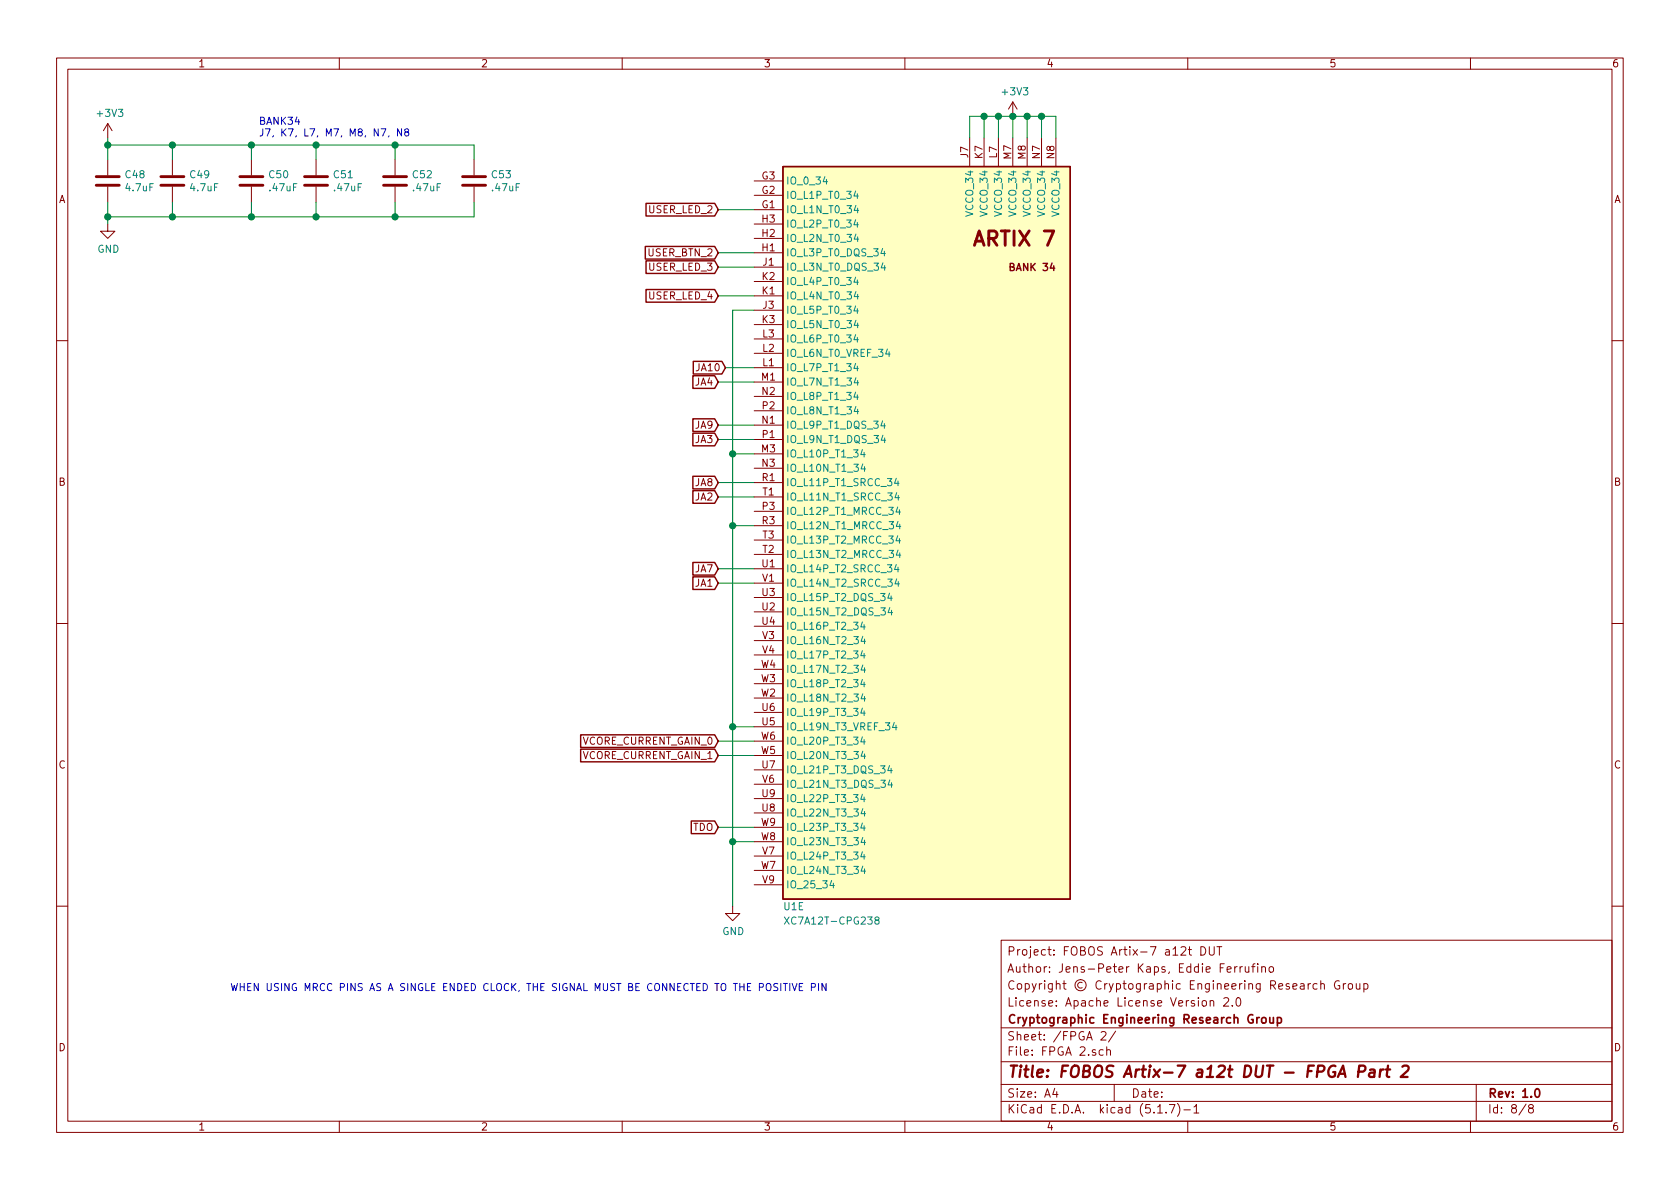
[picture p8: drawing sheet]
<svg xmlns="http://www.w3.org/2000/svg" width="297mm" height="210mm" viewBox="0 0 297 210" stroke-linecap="round" stroke-linejoin="round" font-family="sans-serif">
<g fill="none" stroke="#840000" stroke-width=".18">
<path d="M10 10.3h277v189.9h-277zM12 12.2h273v186.1h-273zM60 10.3v1.9M110 10.3v1.9M160 10.3v1.9M179.1 18l-.8 1.3M179.1 18v2.6M179.1 18l.7 1.3M210 10.3v1.9M260 10.3v1.9M19 39.6v1.3h1.3l-1.3 1.3-1.2-1.3h1.2M19 21.8l-.7 1.3"/>
<path d="M19 21.8v2.6M19 28.2v2.8M19 33v2.8M19 21.8l.8 1.3M30.5 28.2v2.8M30.5 33v2.8M44.4 28.2v2.8M44.4 33v2.8M55.9 28.2v2.8M55.9 33v2.8M69.8 28.2v2.8M69.8 33v2.8"/>
<path d="M83.8 28.2v2.8M83.8 33v2.8M133.3 37.1h5.1M133.3 34.5h5.1M133.3 32h5.1M133.3 39.6h5.1M171.4 24.4v5.1M174 24.4v5.1M176.5 24.4v5.1M179.1 24.4v5.1M181.6 24.4v5.1M184.1 24.4v5.1"/>
<path d="M186.7 24.4v5.1M133.3 44.7h5.1M133.3 42.2h5.1M133.3 47.2h5.1M133.3 54.9h5.1M133.3 52.3h5.1M133.3 49.8h5.1M133.3 57.4h5.1M133.3 59.9h5.1M10 60.2h2M133.3 65h5.1M133.3 62.5h5.1"/>
<path d="M133.3 67.6h5.1M133.3 75.2h5.1M133.3 70.1h5.1M133.3 77.7h5.1M133.3 72.6h5.1M285 60.2h2M133.3 80.3h5.1M133.3 82.8h5.1M133.3 90.4h5.1M133.3 85.3h5.1M133.3 93h5.1M133.3 87.9h5.1"/>
<path d="M133.3 98h5.1M133.3 95.5h5.1M10 110.3h2M133.3 100.6h5.1M133.3 108.2h5.1M133.3 105.7h5.1M133.3 110.7h5.1M133.3 103.1h5.1M133.3 113.3h5.1M133.3 115.8h5.1M133.3 118.4h5.1M285 110.3h2"/>
<path d="M133.3 128.5h5.1M133.3 126h5.1M133.3 136.1h5.1M133.3 138.7h5.1M133.3 123.4h5.1M133.3 120.9h5.1M133.3 133.6h5.1M133.3 131.1h5.1M133.3 143.8h5.1M133.3 141.2h5.1M133.3 151.4h5.1M133.3 156.5h5.1"/>
<path d="M133.3 153.9h5.1M133.3 148.8h5.1M133.3 146.3h5.1M10 160.2h2M129.5 160.3v1.2h1.3l-1.3 1.3-1.2-1.3h1.2M177 166.3h108v32h-108zM210.1 167.9h.6M210.3 167.4v1.3l.4 .2M212.3 167.4a.76 .76 0 0 1 .9 .8 .76 .76 0 0 1-.9 .7zM212.6 177.1l.2-.2 .5 .2v.7l-.3 .1-.4-.1zM213.8 167.4v1.2l.3 .3h.3l.3-.3v-1.2M214 177.1l.2-.2 .3 .1 .1 .9"/>
<path d="M214 176.9v1M215.2 167.4h.8M215.6 167.4v1.5M216.4 176.6l.2-.2h.4l.2 .5-.9 1h.9M217 171.4l.7-.1-.1-.3-.4-.1-.2 .2v.8h.6M217.9 177.8v.1M218.3 170.9v1M218.7 176.6l.3-.2a.94 .94 0 0 1 0 1.5l-.4-.3-.1-.6zM218.7 170.9l-.4 .3M219.3 170.9v1M219.7 170.9l-.4 .2v.1M220.2 170.9v.8a.37 .37 0 0 0 .6 .1"/>
<path d="M220.8 170.9v1M221.3 170.9h.6M221.9 170.4l-.3 .1-.1 .2v1.2M222.4 170.4v.2M222.4 170.9v1M223.1 171.1l.1-.1a.37 .37 0 0 1 .5 .1v.8M223.1 170.9v1M224.5 171.1l.2-.2 .4 .2v.7l-.2 .1-.4-.1zM231.3 173.9v1M231.7 173.9l-.4 .3M232.9 174l-.5-.1-.2 .3v.6l.2 .1 .5-.1M233.5 174.1l.1-.1a.37 .37 0 0 1 .6 .1v.8"/>
<path d="M233.5 173.4v1.5M236.8 173.5a.73 .73 0 0 0-.9 .5 .73 .73 0 0 0 .5 .9l.5-.1v-.5h-.3M237.5 173.9v1M237.9 173.9l-.3 .1-.1 .2M238.4 174.1l.3-.2 .4 .2v.7l-.2 .1-.5-.1zM239.8 173.9l.1 .9 .3 .1 .2-.1M240.4 173.9v1M241.1 174l.5-.1 .3 .3-.2 .6h-.6M241.1 173.9v1.5M285 160.2h2M60 198.3v1.9M110 198.3v1.9"/>
<path d="M160 198.3v1.9M177 194.8h108M177 191.8h108M177 187.8h108M177 181.8h108M186.5 192.5l-.4 1h1M186.8 193v1M194.7 182.6l.2-.2h.4l.3 .4-1 1.1h1M195 185.7l-.4-.1-.3 .3 .1 .6 .2 .1 .4-.1M195.7 185.7h.1a.37 .37 0 0 1 .5 .1v.8M195.7 185.1v1.5M197 191.8v3"/>
<path d="M197.3 182.3l-1.3 2M204.7 196.8h.8M206.2 196.7v.1M206.8 195.3h.9l-.6 1.5M208.2 195.1a1.71 1.71 0 0 1 0 2.3M209.3 196.3h1.2M210 198.3v1.9M211.1 195.8l.4-.5v1.5M211.1 196.8h.9M260 198.3v1.9M261 191.8v6.5M269.8 195.2l-1.2 2"/>
<path d="M270.6 196l-.3-.2v-.2l.3-.3h.2l.3 .3-.1 .2-.6 .2a.48 .48 0 0 0-.1 .7l.3 .1 .4-.1a.48 .48 0 0 0-.2-.7"/>
</g>
<path d="M222.7 179.9l-.3 .1-.2 .2M224.5 179.9l.1 .9 .3 .1 .2-.1M225.1 179.9v1M225.9 179.9v1.5M223.1 180.1l.3-.2 .4 .2v.7l-.2 .1-.5-.1zM225.9 180l.4-.1 .3 .3-.2 .6h-.5M271.5 192.7l.2-.2a.81 .81 0 0 1 .6 .6 .81 .81 0 0 1-.3 .8l-.1 .1a.79 .79 0 0 1-.4-1.3z" fill="none" stroke="#840000" stroke-width=".3"/>
<path d="M236.6 190.4l.9-2 .4 2M240.2 189.5h.8a.56 .56 0 0 0 .4-.5 .56 .56 0 0 0-.3-.6h-.8l-.2 2M242.2 189.2h.8v1.2M243.1 189.6l-.7 .1a.4 .4 0 0 0-.4 .3 .4 .4 0 0 0 .3 .4l.7-.1M244.1 189.1l-.2 1.3M244.7 189.1a.5 .5 0 0 0-.7 .4M245 189.1h.8M245.4 188.4l-.2 1.8 .1 .1 .3 .1M248 188.6l.3-.2h.4a.43 .43 0 0 1 .3 .6l-.1 .3-1.3 1.1h1.3" fill="none" stroke="#840000" stroke-width=".41"/>
<path d="M17 32.8h4.1M17 31.2h4.1M28.4 32.8h4.1M28.4 31.2h4.1M42.4 32.8h4.1M42.4 31.2h4.1M53.8 32.8h4.1M53.8 31.2h4.1M67.8 32.8h4.1M67.8 31.2h4.1M81.8 32.8h4.1M81.8 31.2h4.1" fill="none" stroke="#840000" stroke-width=".51"/>
<path d="M138.4 29.5h50.8v129.5h-50.8z" fill="#ffffc2" stroke="#ffffc2" stroke-width=".18"/>
<g fill="none" stroke="#840000" stroke-width=".25">
<path d="M114.2 36h12.2l.6 1.1-.6 1.1h-12.2zM138.4 29.5h50.8v129.5h-50.8zM114.1 43.6h12.3l.6 1.1-.6 1.1h-12.3zM114.2 51.2h12.2l.6 1.1-.6 1.1h-12.2zM114.2 46.1h12.2l.6 1.1-.6 1.2h-12.2zM122.5 66.4h3.9l.6 1.2-.6 1.1h-3.9zM122.5 74.1h3.9l.6 1.1-.6 1.1h-3.9zM122.5 76.6h3.9l.6 1.1-.6 1.1h-3.9zM122.6 63.9h5l.7 1.1-.7 1.1h-5zM122.5 84.2h3.9l.6 1.1-.6 1.2h-3.9zM122.5 86.8h3.9l.6 1.1-.6 1.1h-3.9zM122.5 99.5h3.9l.6 1.1-.6 1.1h-3.9z"/>
<path d="M122.5 102h3.9l.6 1.1-.6 1.1h-3.9zM102.7 129.9h23.7l.6 1.2-.6 1.1h-23.7zM102.7 132.5h23.7l.6 1.1-.6 1.1h-23.7zM122.2 145.2h4.2l.6 1.1-.6 1.1h-4.2z"/>
</g>
<g fill="none" stroke="#008484" stroke-width=".18">
<path d="M145.8 31.2l-.3 .9h.8M151.3 33.8l-.3 .9h.8M151.3 38.9l-.3 .8h.8M151.3 36.3l-.3 .9h.8M151.6 34.3v.8M151.6 39.3v.9M151.6 36.8v.8M151.3 54.1l-.3 .9h.8M151.3 49l-.3 .9h.8M151.3 59.2l-.3 .9h.8M151.3 41.4l-.3 .9h.8M151.3 51.6l-.3 .8h.8"/>
<path d="M151.3 56.6l-.3 .9h.8M151.6 49.5v.8M151.6 54.6v.8M151.6 59.7v.8M151.6 41.9v.8M151.6 52v.9M151.6 57.1v.9M156.1 43.9l-.3 .9h.7M156.1 46.5l-.3 .9h.8M156.4 44.4v.9M156.4 47v.8M151.3 64.3l-.3 .8h.8"/>
<path d="M151.3 69.3l-.3 .9h.8M151.3 66.8l-.3 .9h.8M151.3 71.9l-.3 .9h.8M151.6 64.7v.9M151.6 69.8v.9M151.6 67.3v.8M151.6 72.4v.8M152.5 79.5l-.3 .9h.8M152.8 80v.8M156.1 74.4l-.3 .9h.7M156.1 77l-.3 .8h.8M156.4 74.9v.8"/>
<path d="M156.4 77.4v.9M156.9 61.7l-.3 .9h.8M152.6 82l-.4 .9h.8M152.9 82.5v.9M158.5 84.6l-.3 .9h.8M158.5 99.8l-.3 .9h.8M158.5 87.1l-.3 .9h.8M158.7 89.7l-.3 .8h.8M158.7 94.7l-.3 .9h.8M158.8 92.2l-.3 .9h.8M158.8 97.3l-.3 .9h.8M158.8 85.1v.8"/>
<path d="M158.8 87.6v.8M159 90.1v.9M159 95.2v.9M159.1 92.7v.8M159.1 97.8v.8M152.5 110l-.3 .9h.8M152.5 115.1l-.3 .8h.8M152.6 112.5l-.4 .9h.8M152.6 117.6l-.4 .9h.8M152.8 110.5v.8M152.8 115.5v.9M152.9 113v.8"/>
<path d="M152.9 118.1v.8M157.3 104.9l-.3 .9h.8M157.3 107.4l-.3 .9h.8M157.6 105.4v.8M157.6 107.9v.9M158.5 102.4l-.3 .8h.8M158.8 100.3v.8M158.8 102.8v.9M152.5 125.2l-.3 .9h.8M152.5 120.1l-.3 .9h.8M152.5 130.3l-.3 .9h.8M152.6 122.7l-.4 .9h.8"/>
<path d="M152.6 132.8l-.4 .9h.8M152.8 120.6v.9M152.8 125.7v.8M152.8 130.8v.8M152.9 123.2v.8M152.9 133.3v.9M157.3 135.4l-.3 .9h.8M157.3 137.9l-.3 .9h.8M157.6 135.9v.8M157.6 138.4v.8M158.1 127.8l-.3 .8h.8M158.4 128.2v.9"/>
<path d="M147 155.7l-.3 .9h.8M147.3 156.2v.8M152.5 140.5l-.3 .8h.8M152.5 150.6l-.3 .9h.8M152.5 145.5l-.3 .9h.8M152.6 143l-.4 .9h.8M152.6 153.2l-.4 .8h.8M152.6 148.1l-.4 .9h.8M152.8 140.9v.9M152.8 146v.9M152.8 151.1v.8M152.9 143.5v.8"/>
<path d="M152.9 148.6v.8M152.9 153.6v.9M138.7 162.1l.8 1.3M139.5 162.1l-.8 1.3M154.9 162.7l-.2-.3 .2-.3h.3l.2 .2v.3l-.6 .2-.1 .1v.3l.2 .2h.3l.2-.2v-.4l-.2-.1"/>
</g>
<g fill="none" stroke="#008400" stroke-width=".18">
<path d="M19 24.4v3.8M19 35.8v3.8M19 25.6h64.8v2.6M30.5 25.6v2.6M30.5 35.8v2.5M44.4 25.6v2.6M44.4 35.8v2.5M55.9 25.6v2.6M55.9 35.8v2.5M69.8 25.6v2.6M69.8 35.8v2.5M83.8 35.8v2.5h-64.8"/>
<path d="M127 37.1h6.3M171.4 24.4v-3.8h15.3v3.8M174 20.6v3.8M176.5 20.6v3.8M179.1 20.6v3.8M181.6 20.6v3.8M184.1 20.6v3.8M127 47.2h6.3M127 52.3h6.3M127 44.7h6.3M133.3 54.9h-3.8v105.4M127 75.2h6.3"/>
<path d="M127 77.7h6.3M127 67.6h6.3M128.3 65h5M127 85.3h6.3M127 87.9h6.3M129.5 93h3.8M129.5 80.3h3.8M127 100.6h6.3M127 103.1h6.3M127 133.6h6.3M127 131.1h6.3M129.5 128.5h3.8"/>
<path d="M127 146.3h6.3M129.5 148.8h3.8"/>
</g>
<g fill="none" stroke="#0000c2" stroke-width=".18">
<path d="M67.4 22.8h.8l-.5 1.2M68.8 24l-.1 .2M71 22.8v1.2l-.7-1.2v1.2M71.8 23.3l-.2-.1v-.3l.2-.1 .4 .1v.3l-.5 .2-.1 .2v.2l.2 .2h.4l.1-.2-.1-.4-.2-.1M138.5 173.9h.7M138.9 173.9v1.3M139.6 173.9v1.3M140.1 173.9l.4 1.3 .4-1.3M141.3 174.5h.5M141.9 173.9h-.6v1.3h.6M143.5 174.6l.6-.1v-.5l-.2-.1h-.4v1.3M144.7 173.9v1.3"/>
<path d="M146 173.9v1.3l-.7-1.3v1.3"/>
</g>
<g fill="#008400" stroke="#008400" stroke-width=".25">
<circle cx="30.5" cy="38.3" r=".51"/>
<circle cx="69.9" cy="25.6" r=".51"/>
<circle cx="179.1" cy="20.6" r=".51"/>
<circle cx="30.5" cy="25.6" r=".51"/>
<circle cx="44.5" cy="38.3" r=".51"/>
<circle cx="44.5" cy="25.6" r=".51"/>
<circle cx="55.9" cy="38.3" r=".51"/>
<circle cx="69.9" cy="38.3" r=".51"/>
<circle cx="55.9" cy="25.6" r=".51"/>
<circle cx="19" cy="25.6" r=".51"/>
<circle cx="184.2" cy="20.6" r=".51"/>
<circle cx="129.5" cy="148.8" r=".51"/>
<circle cx="181.6" cy="20.6" r=".51"/>
<circle cx="129.5" cy="128.5" r=".51"/>
<circle cx="129.5" cy="93" r=".51"/>
<circle cx="129.5" cy="80.3" r=".51"/>
<circle cx="176.5" cy="20.6" r=".51"/>
<circle cx="19" cy="38.3" r=".51"/>
<circle cx="174" cy="20.6" r=".51"/>
</g>
<text font-size="3.5" fill="#840000" x="172.6" y="43.5">ARTIX 7</text>
<text font-size="2.8" fill="#840000" x="178" y="190.5">Title: FOBOS Artix-7 a12t DUT - FPGA Part 2</text>
<g font-size="2.1" fill="#840000">
<text x="178" y="172">Author: Jens-Peter Kaps, Eddie Ferrufino</text>
<text x="178" y="169">Project: FOBOS Artix-7 a12t DUT</text>
<text x="178" y="178">License: Apache License Version 2.0</text>
<text x="178" y="175">Copyright © Cryptographic Engineering Research Group</text>
<text x="178" y="184">Sheet: /FPGA 2/</text>
<text x="178" y="181">Cryptographic Engineering Research Group</text>
<text x="178" y="186.7">File: FPGA 2.sch</text>
<text x="178" y="196.9">KiCad E.D.A. kicad (5.1.7)-1</text>
<text x="178" y="194.1">Size: A4</text>
<text x="200" y="194.1">Date:</text>
<text x="263" y="194.1">Rev: 1.0</text>
<text x="263" y="196.9">Id: 8/8</text>
</g>
<g font-size="1.8" fill="#840000">
<text x="35" y="11.9">1</text>
<text x="85" y="11.9">2</text>
<text x="135" y="11.9">3</text>
<text x="185" y="11.9">4</text>
<text x="235" y="11.9">5</text>
<text x="285" y="11.9">6</text>
<text x="171.2" y="27.9" transform="rotate(-90 171.2 27.9)">J7</text>
<text x="173.7" y="28" transform="rotate(-90 173.7 28)">K7</text>
<text x="176.3" y="27.9" transform="rotate(-90 176.3 27.9)">L7</text>
<text x="178.8" y="28.1" transform="rotate(-90 178.8 28.1)">M7</text>
<text x="181.4" y="28.1" transform="rotate(-90 181.4 28.1)">M8</text>
<text x="183.9" y="28" transform="rotate(-90 183.9 28)">N7</text>
<text x="186.4" y="28" transform="rotate(-90 186.4 28)">N8</text>
<text x="10.4" y="35.9">A</text>
<text x="134.7" y="34.3">G2</text>
<text x="134.7" y="31.7">G3</text>
<text x="285.4" y="35.9">A</text>
<text x="114.8" y="37.7">USER_LED_2</text>
<text x="134.7" y="36.8">G1</text>
<text x="134.8" y="41.9">H2</text>
<text x="134.8" y="39.4">H3</text>
<text x="114.7" y="45.3">USER_BTN_2</text>
<text x="114.8" y="47.9">USER_LED_3</text>
<text x="134.8" y="44.4">H1</text>
<text x="134.9" y="47">J1</text>
<text x="178.7" y="47.9">BANK 34</text>
<text x="114.8" y="53">USER_LED_4</text>
<text x="134.8" y="52.1">K1</text>
<text x="134.8" y="49.5">K2</text>
<text x="134.8" y="57.1">K3</text>
<text x="134.9" y="59.7">L3</text>
<text x="134.9" y="54.6">J3</text>
<text x="123.3" y="65.7">JA10</text>
<text x="134.9" y="64.8">L1</text>
<text x="134.9" y="62.2">L2</text>
<text x="123" y="68.2">JA4</text>
<text x="134.7" y="67.3">M1</text>
<text x="134.8" y="69.8">N2</text>
<text x="123" y="75.8">JA9</text>
<text x="134.8" y="74.9">N1</text>
<text x="134.8" y="77.5">P1</text>
<text x="134.8" y="72.4">P2</text>
<text x="123" y="78.4">JA3</text>
<text x="134.7" y="80">M3</text>
<text x="134.8" y="82.5">N3</text>
<text x="10.4" y="85.9">B</text>
<text x="123" y="86">JA8</text>
<text x="123" y="88.5">JA2</text>
<text x="134.8" y="85.1">R1</text>
<text x="134.9" y="87.6">T1</text>
<text x="285.4" y="85.9">B</text>
<text x="134.8" y="92.7">R3</text>
<text x="134.8" y="90.2">P3</text>
<text x="134.9" y="95.2">T3</text>
<text x="123" y="101.2">JA7</text>
<text x="134.8" y="100.3">U1</text>
<text x="134.9" y="97.8">T2</text>
<text x="123" y="103.8">JA1</text>
<text x="134.8" y="107.9">U2</text>
<text x="134.8" y="105.4">U3</text>
<text x="134.8" y="102.9">V1</text>
<text x="134.8" y="110.5">U4</text>
<text x="134.8" y="113">V3</text>
<text x="134.6" y="118.1">W4</text>
<text x="134.8" y="115.6">V4</text>
<text x="134.6" y="123.2">W2</text>
<text x="134.6" y="120.6">W3</text>
<text x="134.8" y="125.7">U6</text>
<text x="102.9" y="131.7">VCORE_CURRENT_GAIN_0</text>
<text x="134.6" y="130.8">W6</text>
<text x="134.8" y="128.3">U5</text>
<text x="10.4" y="135.9">C</text>
<text x="102.9" y="134.2">VCORE_CURRENT_GAIN_1</text>
<text x="134.6" y="133.3">W5</text>
<text x="134.8" y="135.9">U7</text>
<text x="285.4" y="135.9">C</text>
<text x="134.8" y="143.5">U8</text>
<text x="134.8" y="141">U9</text>
<text x="134.8" y="138.4">V6</text>
<text x="122.5" y="146.9">TDO</text>
<text x="134.6" y="148.6">W8</text>
<text x="134.6" y="146">W9</text>
<text x="134.6" y="153.7">W7</text>
<text x="134.8" y="151.1">V7</text>
<text x="134.8" y="156.2">V9</text>
<text x="10.4" y="185.9">D</text>
<text x="285.4" y="185.9">D</text>
<text x="35" y="199.9">1</text>
<text x="85" y="199.9">2</text>
<text x="135" y="199.9">3</text>
<text x="185" y="199.9">4</text>
<text x="235" y="199.9">5</text>
<text x="285" y="199.9">6</text>
</g>
<g font-size="1.8" fill="#008484">
<text x="177.4" y="16.9">+3V3</text>
<text x="17.3" y="20.7">+3V3</text>
<text x="22.3" y="31.5">C48</text>
<text x="22.4" y="33.8">4.7uF</text>
<text x="33.7" y="31.5">C49</text>
<text x="33.8" y="33.8">4.7uF</text>
<text x="47.7" y="31.5">C50</text>
<text x="47.8" y="33.8">.47uF</text>
<text x="59.1" y="31.5">C51</text>
<text x="59.2" y="33.8">.47uF</text>
<text x="73.1" y="31.5">C52</text>
<text x="73.2" y="33.8">.47uF</text>
<text x="87" y="31.5">C53</text>
<text x="87.1" y="33.8">.47uF</text>
<text x="138.9" y="35.2">IO_L1P_T0_34</text>
<text x="138.9" y="32.6">IO_0_34</text>
<text x="138.9" y="37.7">IO_L1N_T0_34</text>
<text x="138.9" y="40.3">IO_L2P_T0_34</text>
<text x="172.1" y="38" transform="rotate(-90 172.1 38)">VCCO_34</text>
<text x="174.6" y="38" transform="rotate(-90 174.6 38)">VCCO_34</text>
<text x="177.2" y="38" transform="rotate(-90 177.2 38)">VCCO_34</text>
<text x="179.7" y="38" transform="rotate(-90 179.7 38)">VCCO_34</text>
<text x="182.2" y="38" transform="rotate(-90 182.2 38)">VCCO_34</text>
<text x="184.8" y="38" transform="rotate(-90 184.8 38)">VCCO_34</text>
<text x="187.3" y="38" transform="rotate(-90 187.3 38)">VCCO_34</text>
<text x="17.2" y="44.7">GND</text>
<text x="138.9" y="45.3">IO_L3P_T0_DQS_34</text>
<text x="138.9" y="42.8">IO_L2N_T0_34</text>
<text x="138.9" y="47.9">IO_L3N_T0_DQS_34</text>
<text x="138.9" y="53">IO_L4N_T0_34</text>
<text x="138.9" y="50.4">IO_L4P_T0_34</text>
<text x="138.9" y="55.5">IO_L5P_T0_34</text>
<text x="138.9" y="58">IO_L5N_T0_34</text>
<text x="138.9" y="65.7">IO_L7P_T1_34</text>
<text x="138.9" y="63.1">IO_L6N_T0_VREF_34</text>
<text x="138.9" y="60.6">IO_L6P_T0_34</text>
<text x="138.9" y="68.2">IO_L7N_T1_34</text>
<text x="138.9" y="70.7">IO_L8P_T1_34</text>
<text x="138.9" y="75.8">IO_L9P_T1_DQS_34</text>
<text x="138.9" y="73.3">IO_L8N_T1_34</text>
<text x="138.9" y="80.9">IO_L10P_T1_34</text>
<text x="138.9" y="83.4">IO_L10N_T1_34</text>
<text x="138.9" y="78.4">IO_L9N_T1_DQS_34</text>
<text x="138.9" y="86">IO_L11P_T1_SRCC_34</text>
<text x="138.9" y="88.5">IO_L11N_T1_SRCC_34</text>
<text x="138.9" y="91.1">IO_L12P_T1_MRCC_34</text>
<text x="138.9" y="93.6">IO_L12N_T1_MRCC_34</text>
<text x="138.9" y="98.7">IO_L13N_T2_MRCC_34</text>
<text x="138.9" y="96.1">IO_L13P_T2_MRCC_34</text>
<text x="138.9" y="101.2">IO_L14P_T2_SRCC_34</text>
<text x="138.9" y="106.3">IO_L15P_T2_DQS_34</text>
<text x="138.9" y="103.8">IO_L14N_T2_SRCC_34</text>
<text x="138.9" y="108.8">IO_L15N_T2_DQS_34</text>
<text x="138.9" y="111.4">IO_L16P_T2_34</text>
<text x="138.9" y="113.9">IO_L16N_T2_34</text>
<text x="138.9" y="116.5">IO_L17P_T2_34</text>
<text x="138.9" y="119">IO_L17N_T2_34</text>
<text x="138.9" y="124.1">IO_L18N_T2_34</text>
<text x="138.9" y="121.5">IO_L18P_T2_34</text>
<text x="138.9" y="129.2">IO_L19N_T3_VREF_34</text>
<text x="138.9" y="126.6">IO_L19P_T3_34</text>
<text x="138.9" y="131.7">IO_L20P_T3_34</text>
<text x="138.9" y="136.8">IO_L21P_T3_DQS_34</text>
<text x="138.9" y="134.2">IO_L20N_T3_34</text>
<text x="138.9" y="141.9">IO_L22P_T3_34</text>
<text x="138.9" y="139.3">IO_L21N_T3_DQS_34</text>
<text x="138.9" y="144.4">IO_L22N_T3_34</text>
<text x="138.9" y="149.5">IO_L23N_T3_34</text>
<text x="138.9" y="146.9">IO_L23P_T3_34</text>
<text x="138.9" y="152">IO_L24P_T3_34</text>
<text x="138.9" y="154.6">IO_L24N_T3_34</text>
<text x="138.6" y="161">U1E</text>
<text x="138.9" y="157.1">IO_25_34</text>
<text x="127.7" y="165.3">GND</text>
<text x="139.5" y="163.5">XC7A12T-CPG238</text>
</g>
<g font-size="1.8" fill="#0000c2">
<text x="45.7" y="22.1">BANK34</text>
<text x="45.7" y="24.1">J7, K7, L7, M7, M8, N7, N8</text>
<text x="40.6" y="175.3">WHEN USING MRCC PINS AS A SINGLE ENDED CLOCK, THE SIGNAL MUST BE CONNECTED TO THE POSITIVE PIN</text>
</g>
</svg>
